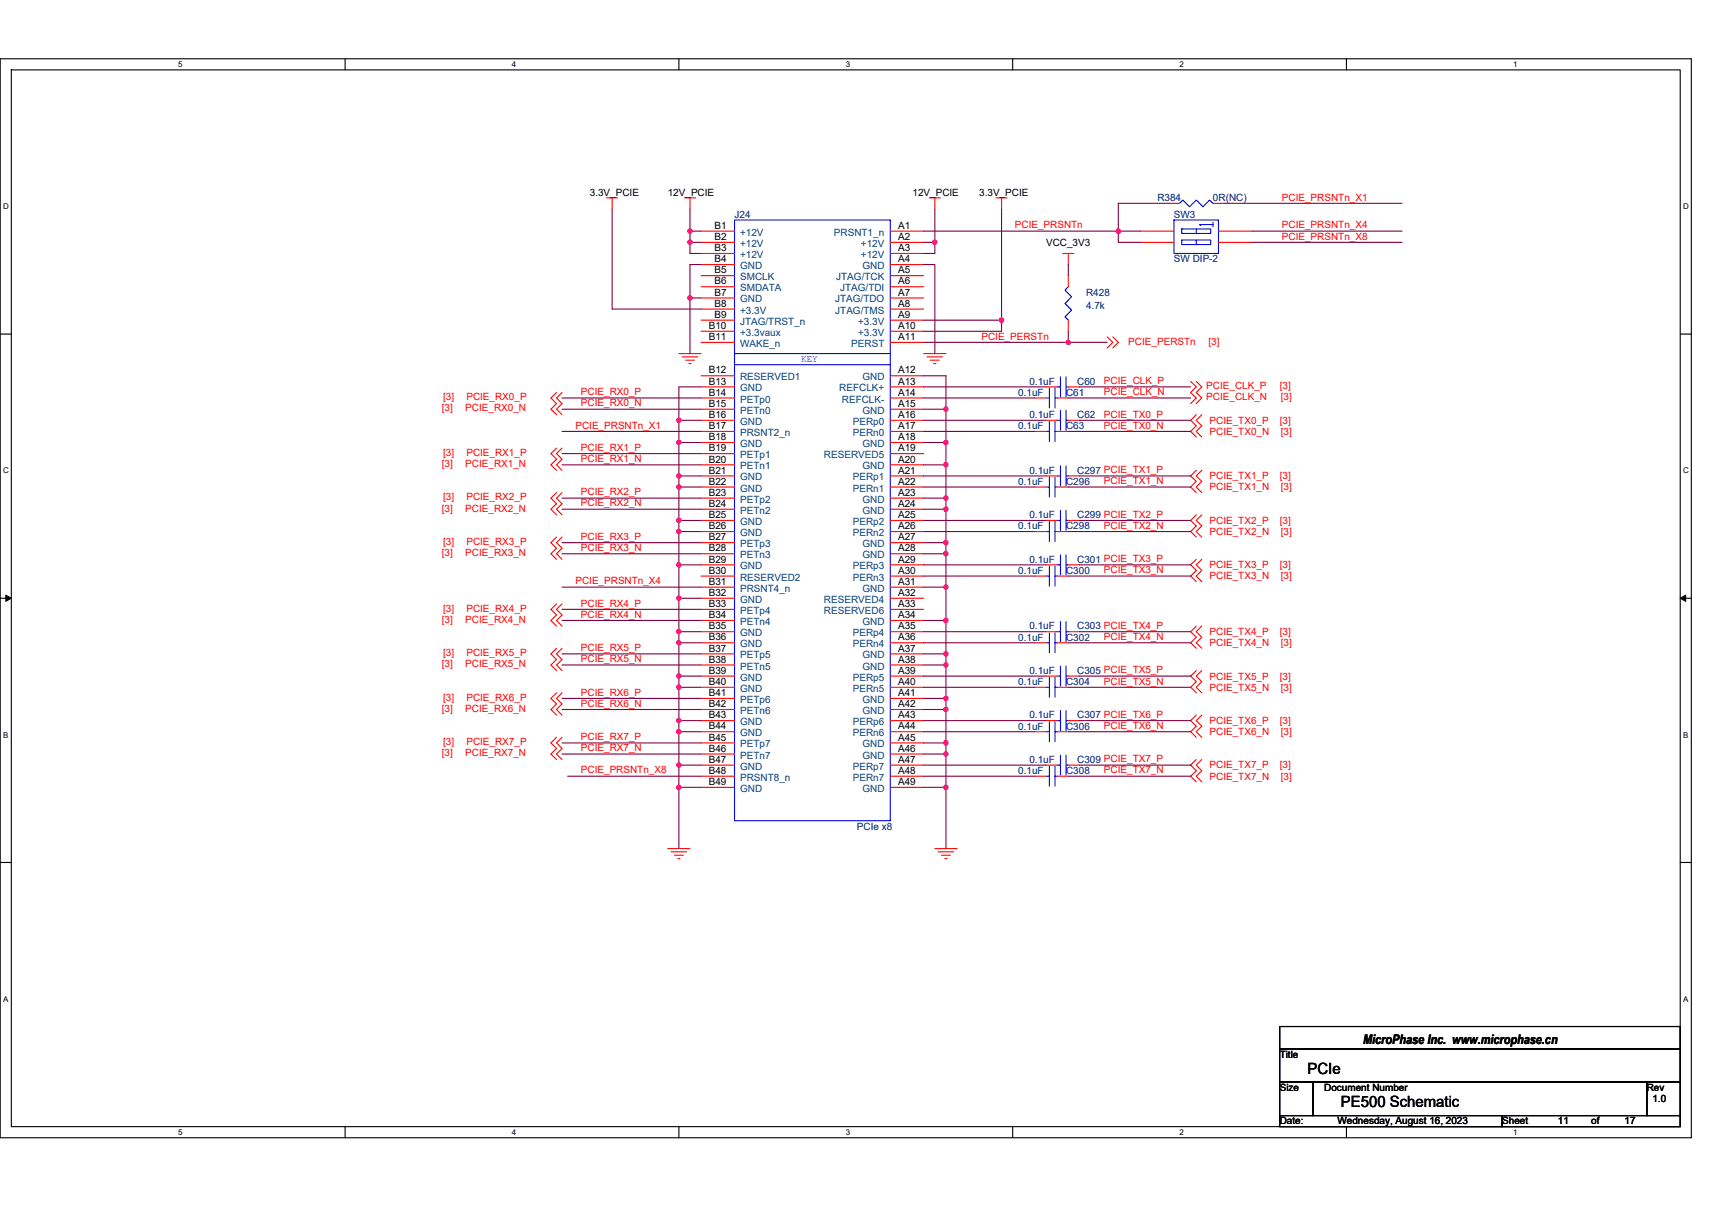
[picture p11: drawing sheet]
<svg xmlns="http://www.w3.org/2000/svg" width="297mm" height="210mm" viewBox="0 0 297 210" stroke-linecap="round" stroke-linejoin="round" font-family="sans-serif">
<path d="M0 10.2h293.5v187.2h-293.5zM2 12.1h289.5v183.4h-289.5z" fill="none" stroke="#000" stroke-width=".19"/>
<g fill="#fff">
<path d="M30.9 10.4h.8v1.6h-.8z"/>
<path d="M30.9 195.7h.8v1.6h-.8z"/>
</g>
<path d="M59.9 10.2v1.9M59.9 195.5v1.9" fill="none" stroke="#000" stroke-width=".19"/>
<g fill="#fff">
<path d="M88.8 10.4h.8v1.6h-.8z"/>
<path d="M88.8 195.7h.8v1.6h-.8z"/>
</g>
<path d="M117.8 10.2v1.9M117.8 195.5v1.9" fill="none" stroke="#000" stroke-width=".19"/>
<g fill="#fff">
<path d="M146.7 10.4h.8v1.6h-.8z"/>
<path d="M146.7 195.7h.8v1.6h-.8z"/>
</g>
<path d="M175.7 10.2v1.9M175.7 195.5v1.9" fill="none" stroke="#000" stroke-width=".19"/>
<g fill="#fff">
<path d="M204.7 10.4h.7v1.6h-.7z"/>
<path d="M204.7 195.7h.7v1.6h-.7z"/>
</g>
<path d="M233.6 10.2v1.9M233.6 195.5v1.9" fill="none" stroke="#000" stroke-width=".19"/>
<g fill="#fff">
<path d="M262.6 10.4h.7v1.6h-.7z"/>
<path d="M262.6 195.7h.7v1.6h-.7z"/>
<path d="M.5 35.1h1v1.5h-1z"/>
<path d="M292 35.1h1v1.5h-1z"/>
<path d="M.5 80.9h1v1.5h-1z"/>
<path d="M292 80.9h1v1.5h-1z"/>
</g>
<path d="M0 58h2M291.5 58h2" fill="none" stroke="#000" stroke-width=".19"/>
<g fill="#fff">
<path d="M.5 126.7h.9v1.6h-.9z"/>
<path d="M292 126.7h.9v1.6h-.9z"/>
</g>
<path d="M0 103.8h2M291.5 103.8h2" fill="none" stroke="#000" stroke-width=".19"/>
<path d="M1 103.3l1 .5-1 .6zM291.5 103.8l1-.5v1.1z" fill="#000" stroke="#000" stroke-width=".17"/>
<g fill="#fff">
<path d="M.5 172.6h.9v1.5h-.9z"/>
<path d="M292 172.6h.9v1.5h-.9z"/>
</g>
<path d="M0 149.7h2M291.5 149.7h2M222 178.1h69.5v3.9h-69.5zM222 182h69.5v5.8h-69.5zM222 187.8h5.8v5.8h-5.8zM222 193.6h38.6v1.9h-38.6zM227.8 187.8h57.9v5.8h-57.9zM260.6 193.6h30.9v1.9h-30.9zM285.7 187.8h5.8v5.8h-5.8z" fill="none" stroke="#000" stroke-width=".19"/>
<g fill="none" stroke="#f00" stroke-width=".19">
<path d="M105.2 34.3h2M106.2 34.3v2M118.8 34.3h1.9M119.7 34.3v2M161.2 34.3h1.9M162.2 34.3v2M172.8 34.3h1.9M173.8 34.3v2M202.7 35.3h2M210.5 35.3h1.9M121.6 40.1h5.8M121.6 42.1h5.8"/>
<path d="M121.6 44h5.8M121.6 45.9h5.8M121.6 47.8h5.8M121.6 49.8h5.8M121.6 51.7h5.8M121.6 53.6h5.8M121.6 55.6h5.8M121.6 57.5h5.8M121.6 59.4h5.8M154.5 40.1h5.7M154.5 42.1h5.7M154.5 44h5.7"/>
<path d="M154.5 45.9h5.7M154.5 47.8h5.7M154.5 49.8h5.7M154.5 51.7h5.7M154.5 53.6h5.7M154.5 55.6h5.7M154.5 57.5h5.7M154.5 59.4h5.7M184.4 44h1.9M185.4 44v1.9M185.4 55.6v1.9M185.4 47.8v2"/>
<path d="M192.1 58.5l1 .9-1 1M193.1 58.5l.9 .9-.9 1M197.9 40.1h5.8M197.9 42.1h5.8M211.4 40.1h5.8M211.4 42.1h5.8M96.6 68.1l-1 1 1 .9-1 1 1 1M96.6 77.8l-1 .9 1 1-1 1 1 .9M97.5 68.1l-.9 1 .9 .9-.9 1 .9 1M97.5 77.8l-.9 .9 .9 1-.9 1 .9 .9M117.8 61.4h3.8M118.4 61.9h2.7"/>
<path d="M119 62.5h1.5M119.5 63.1h.4M121.6 65.2h5.8M121.6 67.1h5.8M121.6 69.1h5.8M121.6 71h5.8M121.6 72.9h5.8M121.6 74.9h5.8M121.6 76.8h5.8M121.6 78.7h5.8M154.5 65.2h5.7M154.5 67.1h5.7"/>
<path d="M154.5 69.1h5.7M154.5 71h5.7M154.5 72.9h5.7M154.5 74.9h5.7M154.5 76.8h5.7M154.5 78.7h5.7M160.2 61.4h3.9M160.8 61.9h2.7M161.4 62.5h1.6M162 63.1h.4M179.6 69.1h1.9M179.6 74.9h1.9"/>
<path d="M181.5 67.1h1.9M181.5 72.9h1.9M183.4 69.1h2M183.4 74.9h2M185.4 67.1h1.9M185.4 72.9h1.9M206.6 66.2l1 .9-1 1 1 1-1 .9M207.6 72l-1 .9 1 1-1 1 1 .9M207.6 66.2l.9 .9-.9 1 .9 1-.9 .9M208.5 72l-.9 .9 .9 1-.9 1 .9 .9M96.6 85.5l-1 .9 1 1-1 1 1 .9M96.6 93.2l-1 1 1 .9-1 1 1 1"/>
<path d="M97.5 85.5l-.9 .9 .9 1-.9 1 .9 .9M97.5 93.2l-.9 1 .9 .9-.9 1 .9 1M121.6 80.7h5.8M121.6 82.6h5.8M121.6 84.5h5.8M121.6 86.4h5.8M121.6 88.4h5.8M121.6 90.3h5.8M121.6 92.2h5.8M121.6 94.2h5.8M121.6 96.1h5.8M121.6 98h5.8"/>
<path d="M121.6 100h5.8M154.5 80.7h5.7M154.5 82.6h5.7M154.5 84.5h5.7M154.5 86.4h5.7M154.5 88.4h5.7M154.5 90.3h5.7M154.5 92.2h5.7M154.5 94.2h5.7M154.5 96.1h5.7M154.5 98h5.7M154.5 100h5.7"/>
<path d="M179.6 84.5h1.9M179.6 100h1.9M179.6 92.2h1.9M181.5 90.3h1.9M181.5 82.6h1.9M181.5 98h1.9M183.4 84.5h2M183.4 100h2M183.4 92.2h2M185.4 90.3h1.9M185.4 82.6h1.9M185.4 98h1.9"/>
<path d="M207.6 81.6l-1 1 1 .9-1 1 1 1M207.6 89.3l-1 1 1 1-1 .9 1 1M207.6 97.1l-1 .9 1 1-1 1 1 .9M208.5 81.6l-.9 1 .9 .9-.9 1 .9 1M208.5 89.3l-.9 1 .9 1-.9 .9 .9 1M208.5 97.1l-.9 .9 .9 1-.9 1 .9 .9M96.6 112.5l-1 1 1 .9-1 1 1 1M96.6 104.8l-1 .9 1 1-1 1 1 .9M97.5 112.5l-.9 1 .9 .9-.9 1 .9 1M97.5 104.8l-.9 .9 .9 1-.9 1 .9 .9M121.6 101.9h5.8M121.6 103.8h5.8"/>
<path d="M121.6 105.7h5.8M121.6 107.7h5.8M121.6 109.6h5.8M121.6 111.5h5.8M121.6 113.5h5.8M121.6 115.4h5.8M121.6 117.3h5.8M121.6 119.3h5.8M154.5 101.9h5.7M154.5 103.8h5.7M154.5 105.7h5.7M154.5 107.7h5.7"/>
<path d="M154.5 109.6h5.7M154.5 111.5h5.7M154.5 113.5h5.7M154.5 115.4h5.7M154.5 117.3h5.7M154.5 119.3h5.7M179.6 119.3h1.9M179.6 111.5h1.9M181.5 117.3h1.9M181.5 109.6h1.9M183.4 119.3h2M183.4 111.5h2"/>
<path d="M185.4 117.3h1.9M185.4 109.6h1.9M207.6 108.6l-1 1 1 1-1 .9 1 1M207.6 116.4l-1 .9 1 1-1 1 1 .9M208.5 108.6l-.9 1 .9 1-.9 .9 .9 1M208.5 116.4l-.9 .9 .9 1-.9 1 .9 .9M96.6 120.2l-1 1 1 1-1 .9 1 1M96.6 128l-1 .9 1 1-1 1 1 .9M97.5 120.2l-.9 1 .9 1-.9 .9 .9 1M97.5 128l-.9 .9 .9 1-.9 1 .9 .9M121.6 121.2h5.8M121.6 123.1h5.8"/>
<path d="M121.6 125.1h5.8M121.6 127h5.8M121.6 128.9h5.8M121.6 130.9h5.8M121.6 132.8h5.8M121.6 134.7h5.8M121.6 136.6h5.8M154.5 121.2h5.7M154.5 123.1h5.7M154.5 125.1h5.7M154.5 127h5.7M154.5 128.9h5.7"/>
<path d="M154.5 130.9h5.7M154.5 132.8h5.7M154.5 134.7h5.7M154.5 136.6h5.7M179.6 127h1.9M179.6 134.7h1.9M181.5 125.1h1.9M181.5 132.8h1.9M183.4 127h2M183.4 134.7h2M185.4 125.1h1.9M185.4 132.8h1.9"/>
<path d="M207.6 124.1l-1 1 1 .9-1 1 1 1M207.6 131.8l-1 1 1 1-1 .9 1 1M208.5 124.1l-.9 1 .9 .9-.9 1 .9 1M208.5 131.8l-.9 1 .9 1-.9 .9 .9 1M115.9 147.3h3.8M116.4 147.8h2.7M117 148.4h1.6M117.6 149h.4M162.2 147.3h3.8M162.8 147.8h2.7M163.3 148.4h1.6M163.9 149h.4"/>
</g>
<g fill="none" stroke="#00f" stroke-width=".19">
<path d="M127.4 38.2h27.1v104.2h-27.1zM203.7 38.2h7.7v5.8h-7.7zM204.7 35.3l.5-.6 1.2 1.2 1.2-1.2 1.1 1.2 1.2-1.2 .6 .6M205 39.7h5.1v.8h-5.1zM207.6 39.7v.8M210.5 38.6v.7M210.5 39h-2.4l.2 .2M185.4 49.8l-.6 .6 1.1 1.1-1.1 1.2 1.1 1.1-1.1 1.2 .6 .6M205 41.7h5.1v.7h-5.1zM207.6 41.7v.7M127.4 61.4h27.1M127.4 63.3h27.1"/>
<path d="M181.5 69.1h.6M181.5 74.9h.6M182.1 67.3v3.5M182.1 73.1v3.5M183 67.3v3.5M183 73.1v3.5M183 69.1h.4M183 74.9h.4M183.4 67.1h.6M183.4 72.9h.6M184 65.4v3.5M184 71.2v3.5"/>
<path d="M185 65.4v3.5M185 71.2v3.5M185 67.1h.4M185 72.9h.4M181.5 84.5h.6M181.5 100h.6M181.5 92.2h.6M182.1 82.8v3.5M182.1 98.2v3.5M182.1 90.5v3.5M183 82.8v3.5M183 98.2v3.5"/>
<path d="M183 90.5v3.5M183 84.5h.4M183 100h.4M183 92.2h.4M183.4 90.3h.6M183.4 82.6h.6M183.4 98h.6M184 88.6v3.5M184 80.9v3.4M184 96.3v3.5M185 88.6v3.5M185 80.9v3.4"/>
<path d="M185 96.3v3.5M185 90.3h.4M185 82.6h.4M185 98h.4M181.5 119.3h.6M181.5 111.5h.6M182.1 117.5v3.5M182.1 109.8v3.5M183 117.5v3.5M183 109.8v3.5M183 119.3h.4M183 111.5h.4"/>
<path d="M183.4 117.3h.6M183.4 109.6h.6M184 115.6v3.5M184 107.9v3.5M185 115.6v3.5M185 107.9v3.5M185 117.3h.4M185 109.6h.4M181.5 127h.6M181.5 134.7h.6M182.1 125.2v3.5M182.1 133v3.4"/>
<path d="M183 125.2v3.5M183 133v3.4M183 127h.4M183 134.7h.4M183.4 125.1h.6M183.4 132.8h.6M184 123.3v3.5M184 131v3.5M185 123.3v3.5M185 131v3.5M185 125.1h.4M185 132.8h.4"/>
</g>
<g fill="none" stroke="#800040" stroke-width=".19">
<path d="M106.2 36.3v17.3h15.4M119.7 36.3v3.8M162.2 36.3v5.8M173.8 36.3v19.3M202.7 35.3h-8.7v4.8M212.4 35.3h30.9M119.7 42.1h1.9M119.7 40.1v2M119.7 40.1h1.9M119.7 42.1v1.9h1.9M119.7 51.7v9.7M119.7 51.7h1.9"/>
<path d="M121.6 45.9h-1.9v5.8M160.2 55.6h13.6M160.2 45.9h2v15.5M160.2 42.1h2M160.2 59.4h25.2M160.2 40.1h33.8M162.2 42.1v1.9h-2M173.8 55.6v1.9h-13.6M185.4 59.4h6.7M185.4 57.5v1.9M185.4 45.9v1.9M194 40.1v2h3.9"/>
<path d="M194 40.1h3.9M217.2 40.1h26.1M217.2 42.1h26.1M97.5 74.9h24.1M97.5 69.1h24.1M97.5 78.7h24.1M97.5 71h24.1M117.8 76.8v5.8M117.8 72.9v3.9M117.8 76.8h3.8M117.8 72.9h3.8M121.6 67.1h-3.8v5.8"/>
<path d="M160.2 71h3.9v5.8M160.2 74.9h19.4M160.2 69.1h19.4M160.2 65.2h3.9v5.8M160.2 76.8h3.9M160.2 72.9h21.3M160.2 67.1h21.3M164.1 76.8v3.9M185.4 74.9h21.2M185.4 69.1h21.2M187.3 72.9h19.3M187.3 67.1h19.3"/>
<path d="M97.5 80.7h24.1M97.5 88.4h24.1M97.5 86.4h24.1M97.5 96.1h24.1M97.5 94.2h24.1M117.8 90.3v1.9M117.8 92.2v5.8M117.8 98v5.8M117.8 90.3h3.8M117.8 92.2h3.8M117.8 98h3.8M121.6 82.6h-3.8v1.9"/>
<path d="M121.6 84.5h-3.8v5.8M160.2 80.7h3.9v5.7M160.2 94.2h3.9M160.2 96.1h3.9M160.2 86.4h3.9M160.2 88.4h3.9M160.2 84.5h19.4M160.2 92.2h19.4M160.2 100h19.4M160.2 82.6h21.3M160.2 90.3h21.3M160.2 98h21.3"/>
<path d="M164.1 94.2v1.9M164.1 96.1v5.8M164.1 86.4v2M164.1 88.4v5.8M185.4 84.5h21.2M185.4 92.2h21.2M185.4 100h21.2M187.3 82.6h19.3M187.3 90.3h19.3M187.3 98h19.3M97.5 115.4h24.1M97.5 113.5h24.1"/>
<path d="M97.5 105.7h24.1M97.5 107.7h24.1M97.5 101.9h24.1M117.8 109.6v7.7M117.8 117.3v2M117.8 119.3v5.8M117.8 109.6h3.8M117.8 111.5h3.8M117.8 117.3h3.8M117.8 119.3h3.8M121.6 103.8h-3.8v5.8M160.2 113.5h3.9"/>
<path d="M160.2 115.4h3.9M160.2 111.5h19.4M160.2 119.3h19.4M160.2 101.9h3.9v5.8M160.2 107.7h3.9v5.8M160.2 109.6h21.3M160.2 117.3h21.3M164.1 113.5v1.9M164.1 115.4v5.8M185.4 111.5h21.2M185.4 119.3h21.2M187.3 109.6h19.3"/>
<path d="M187.3 117.3h19.3M97.5 123.1h24.1M97.5 121.2h24.1M97.5 130.9h24.1M97.5 128.9h24.1M98.5 134.7h23.1M117.8 125.1v7.7M117.8 136.6v10.7M117.8 125.1h3.8M117.8 127h3.8M117.8 136.6h3.8M121.6 132.8h-3.8v3.8"/>
<path d="M160.2 128.9h3.9M160.2 130.9h3.9M160.2 121.2h3.9M160.2 123.1h3.9M160.2 127h19.4M160.2 134.7h19.4M160.2 136.6h3.9v10.7M160.2 125.1h21.3M160.2 132.8h21.3M164.1 128.9v2M164.1 130.9v5.7M164.1 121.2v7.7"/>
<path d="M185.4 127h21.2M185.4 134.7h21.2M187.3 125.1h19.3M187.3 132.8h19.3"/>
</g>
<g fill="#f0f" stroke="#f0f" stroke-width=".19">
<circle cx="119.7" cy="40.1" r=".38"/>
<circle cx="164.1" cy="71" r=".38"/>
<circle cx="117.8" cy="76.8" r=".38"/>
<circle cx="117.8" cy="82.6" r=".38"/>
<circle cx="119.7" cy="42" r=".38"/>
<circle cx="119.7" cy="51.7" r=".38"/>
<circle cx="164.1" cy="76.8" r=".38"/>
<circle cx="173.8" cy="55.5" r=".38"/>
<circle cx="162.2" cy="42" r=".38"/>
<circle cx="117.8" cy="72.9" r=".38"/>
<circle cx="117.8" cy="84.5" r=".38"/>
<circle cx="117.8" cy="90.3" r=".38"/>
<circle cx="117.8" cy="92.2" r=".38"/>
<circle cx="117.8" cy="111.5" r=".38"/>
<circle cx="117.8" cy="117.3" r=".38"/>
<circle cx="117.8" cy="119.3" r=".38"/>
<circle cx="117.8" cy="125" r=".38"/>
<circle cx="117.8" cy="127" r=".38"/>
<circle cx="117.8" cy="132.8" r=".38"/>
<circle cx="164.1" cy="128.9" r=".38"/>
<circle cx="164.1" cy="130.8" r=".38"/>
<circle cx="164.1" cy="136.6" r=".38"/>
<circle cx="164.1" cy="121.2" r=".38"/>
<circle cx="164.1" cy="123.1" r=".38"/>
<circle cx="164.1" cy="115.4" r=".38"/>
<circle cx="164.1" cy="113.5" r=".38"/>
<circle cx="164.1" cy="94.2" r=".38"/>
<circle cx="164.1" cy="96.1" r=".38"/>
<circle cx="164.1" cy="88.4" r=".38"/>
<circle cx="164.1" cy="80.6" r=".38"/>
<circle cx="164.1" cy="86.4" r=".38"/>
<circle cx="164.1" cy="101.9" r=".38"/>
<circle cx="164.1" cy="107.7" r=".38"/>
<circle cx="117.8" cy="136.6" r=".38"/>
<circle cx="117.8" cy="103.8" r=".38"/>
<circle cx="117.8" cy="109.6" r=".38"/>
<circle cx="117.8" cy="98" r=".38"/>
<circle cx="194" cy="40.1" r=".38"/>
<circle cx="185.3" cy="59.4" r=".38"/>
</g>
<g font-size="2.7">
<text x="226.9" y="186.3">PCIe</text>
<text x="232.6" y="192.1">PE500 Schematic</text>
</g>
<text font-size="2.3" x="236.5" y="181.1">MicroPhase Inc. www.microphase.cn</text>
<g font-size="1.7">
<text x="102.3" y="34">3.3V_PCIE</text>
<text x="115.9" y="34">12V_PCIE</text>
<text x="158.3" y="34">12V_PCIE</text>
<text x="169.9" y="34">3.3V_PCIE</text>
<text x="123.9" y="39.7">B1</text>
<text x="123.9" y="41.7">B2</text>
<text x="155.8" y="39.7">A1</text>
<text x="155.8" y="41.7">A2</text>
<text x="123.9" y="43.6">B3</text>
<text x="123.9" y="45.5">B4</text>
<text x="123.9" y="47.4">B5</text>
<text x="155.8" y="43.6">A3</text>
<text x="155.8" y="45.5">A4</text>
<text x="155.8" y="47.4">A5</text>
<text x="181.5" y="42.6">VCC_3V3</text>
<text x="123.9" y="49.4">B6</text>
<text x="123.9" y="51.3">B7</text>
<text x="123.9" y="53.2">B8</text>
<text x="155.8" y="51.3">A7</text>
<text x="155.8" y="49.4">A6</text>
<text x="155.8" y="53.2">A8</text>
<text x="123" y="57.1">B10</text>
<text x="123" y="59">B11</text>
<text x="123.9" y="55.2">B9</text>
<text x="155.8" y="55.2">A9</text>
<text x="155.8" y="57.1">A10</text>
<text x="155.8" y="59">A11</text>
<text x="123" y="64.8">B12</text>
<text x="155.8" y="64.8">A12</text>
<text x="123" y="66.7">B13</text>
<text x="123" y="68.7">B14</text>
<text x="123" y="70.6">B15</text>
<text x="155.8" y="66.7">A13</text>
<text x="155.8" y="68.7">A14</text>
<text x="155.8" y="70.6">A15</text>
<text x="123" y="72.5">B16</text>
<text x="123" y="74.5">B17</text>
<text x="123" y="76.4">B18</text>
<text x="155.8" y="76.4">A18</text>
<text x="155.8" y="72.5">A16</text>
<text x="155.8" y="74.5">A17</text>
<text x="123" y="78.3">B19</text>
<text x="123" y="80.3">B20</text>
<text x="123" y="82.2">B21</text>
<text x="155.8" y="80.3">A20</text>
<text x="155.8" y="78.3">A19</text>
<text x="155.8" y="82.2">A21</text>
<text x="123" y="84.1">B22</text>
<text x="123" y="86">B23</text>
<text x="123" y="88">B24</text>
<text x="123" y="89.9">B25</text>
<text x="155.8" y="86">A23</text>
<text x="155.8" y="88">A24</text>
<text x="155.8" y="84.1">A22</text>
<text x="155.8" y="89.9">A25</text>
<text x="123" y="91.8">B26</text>
<text x="123" y="93.8">B27</text>
<text x="123" y="95.7">B28</text>
<text x="155.8" y="93.8">A27</text>
<text x="155.8" y="95.7">A28</text>
<text x="155.8" y="91.8">A26</text>
<text x="123" y="97.6">B29</text>
<text x="123" y="99.6">B30</text>
<text x="123" y="101.5">B31</text>
<text x="155.8" y="101.5">A31</text>
<text x="155.8" y="97.6">A29</text>
<text x="155.8" y="99.6">A30</text>
<text x="123" y="103.4">B32</text>
<text x="123" y="105.3">B33</text>
<text x="123" y="107.3">B34</text>
<text x="155.8" y="107.3">A34</text>
<text x="155.8" y="103.4">A32</text>
<text x="155.8" y="105.3">A33</text>
<text x="123" y="109.2">B35</text>
<text x="123" y="111.1">B36</text>
<text x="123" y="113.1">B37</text>
<text x="155.8" y="113.1">A37</text>
<text x="155.8" y="109.2">A35</text>
<text x="155.8" y="111.1">A36</text>
<text x="123" y="115">B38</text>
<text x="123" y="116.9">B39</text>
<text x="123" y="118.9">B40</text>
<text x="155.8" y="115">A38</text>
<text x="155.8" y="116.9">A39</text>
<text x="155.8" y="118.9">A40</text>
<text x="123" y="120.8">B41</text>
<text x="123" y="122.7">B42</text>
<text x="123" y="124.7">B43</text>
<text x="155.8" y="120.8">A41</text>
<text x="155.8" y="122.7">A42</text>
<text x="155.8" y="124.7">A43</text>
<text x="123" y="126.6">B44</text>
<text x="123" y="128.5">B45</text>
<text x="123" y="130.5">B46</text>
<text x="155.8" y="128.5">A45</text>
<text x="155.8" y="130.5">A46</text>
<text x="155.8" y="126.6">A44</text>
<text x="123" y="132.4">B47</text>
<text x="123" y="134.3">B48</text>
<text x="123" y="136.2">B49</text>
<text x="155.8" y="136.2">A49</text>
<text x="155.8" y="132.4">A47</text>
<text x="155.8" y="134.3">A48</text>
<text x="222" y="183.6">Title</text>
<text x="222" y="189.3">Size</text>
<text x="229.8" y="189.3">Document Number</text>
<text x="285.7" y="189.3">Rev</text>
<text x="286.7" y="191.3">1.0</text>
<text x="222" y="195.1">Date:</text>
<text x="232.1" y="195.1">Wednesday, August 16, 2023</text>
<text x="260.6" y="195.1">Sheet</text>
<text x="270.3" y="195.1">11</text>
<text x="276.1" y="195.1">of</text>
<text x="281.9" y="195.1">17</text>
</g>
<g font-size="1.7" fill="#000080">
<text x="200.8" y="34.9">R384</text>
<text x="210.5" y="34.9">0R(NC)</text>
<text x="127.4" y="37.8">J24</text>
<text x="203.7" y="37.8">SW3</text>
<text x="203.7" y="45.5">SW DIP-2</text>
<text x="188.4" y="51.3">R428</text>
<text x="188.4" y="53.6">4.7k</text>
<text x="176.7" y="68.7">0.1uF</text>
<text x="178.6" y="66.8">0.1uF</text>
<text x="185" y="68.7">C61</text>
<text x="186.9" y="66.8">C60</text>
<text x="176.7" y="74.5">0.1uF</text>
<text x="178.6" y="72.6">0.1uF</text>
<text x="185" y="74.5">C63</text>
<text x="186.9" y="72.6">C62</text>
<text x="178.6" y="82.2">0.1uF</text>
<text x="186.9" y="82.2">C297 PCIE_TX1_P</text>
<text x="176.7" y="84.1">0.1uF</text>
<text x="178.6" y="89.9">0.1uF</text>
<text x="185" y="84.1">C296</text>
<text x="186.9" y="89.9">C299 PCIE_TX2_P</text>
<text x="176.7" y="91.9">0.1uF</text>
<text x="185" y="91.9">C298</text>
<text x="176.7" y="99.6">0.1uF</text>
<text x="178.6" y="97.6">0.1uF</text>
<text x="185" y="99.6">C300</text>
<text x="186.9" y="97.6">C301 PCIE_TX3_P</text>
<text x="176.7" y="111.2">0.1uF</text>
<text x="178.6" y="109.2">0.1uF</text>
<text x="185" y="111.2">C302</text>
<text x="186.9" y="109.2">C303 PCIE_TX4_P</text>
<text x="176.7" y="118.9">0.1uF</text>
<text x="178.6" y="116.9">0.1uF</text>
<text x="185" y="118.9">C304</text>
<text x="186.9" y="116.9">C305 PCIE_TX5_P</text>
<text x="178.6" y="124.7">0.1uF</text>
<text x="186.9" y="124.7">C307 PCIE_TX6_P</text>
<text x="176.7" y="126.6">0.1uF</text>
<text x="185" y="126.6">C306</text>
<text x="176.7" y="134.3">0.1uF</text>
<text x="178.6" y="132.4">0.1uF</text>
<text x="185" y="134.3">C308</text>
<text x="186.9" y="132.4">C309 PCIE_TX7_P</text>
<text x="148.7" y="144">PCIe x8</text>
</g>
<g font-size="1.7" fill="#f00">
<text x="222.4" y="34.8">PCIE_PRSNTn_X1</text>
<text x="176.1" y="39.6">PCIE_PRSNTn</text>
<text x="222.4" y="39.6">PCIE_PRSNTn_X4</text>
<text x="222.4" y="41.6">PCIE_PRSNTn_X8</text>
<text x="170.3" y="58.9">PCIE_PERSTn</text>
<text x="195.8" y="59.8">PCIE_PERSTn</text>
<text x="209.7" y="59.8">[3]</text>
<text x="76.7" y="71.4">[3]</text>
<text x="76.9" y="69.5">[3]</text>
<text x="80.7" y="71.4">PCIE_RX0_N</text>
<text x="80.9" y="69.5">PCIE_RX0_P</text>
<text x="100.8" y="70.5">PCIE_RX0_N</text>
<text x="100.8" y="68.6">PCIE_RX0_P</text>
<text x="191.5" y="68.6">PCIE_CLK_N</text>
<text x="191.5" y="66.7">PCIE_CLK_P</text>
<text x="209.3" y="67.5">PCIE_CLK_P</text>
<text x="209.3" y="69.5">PCIE_CLK_N</text>
<text x="222" y="67.5">[3]</text>
<text x="222.2" y="69.5">[3]</text>
<text x="99.8" y="74.4">PCIE_PRSNTn_X1</text>
<text x="191.5" y="74.4">PCIE_TX0_N</text>
<text x="191.5" y="72.5">PCIE_TX0_P</text>
<text x="209.9" y="73.5">PCIE_TX0_P</text>
<text x="209.9" y="75.4">PCIE_TX0_N</text>
<text x="222" y="73.5">[3]</text>
<text x="222.2" y="75.4">[3]</text>
<text x="76.7" y="81">[3]</text>
<text x="76.9" y="79.1">[3]</text>
<text x="80.7" y="81">PCIE_RX1_N</text>
<text x="80.9" y="79.1">PCIE_RX1_P</text>
<text x="100.8" y="80.2">PCIE_RX1_N</text>
<text x="100.8" y="78.2">PCIE_RX1_P</text>
<text x="209.9" y="83.2">PCIE_TX1_P</text>
<text x="222" y="83.2">[3]</text>
<text x="76.7" y="88.8">[3]</text>
<text x="76.9" y="86.8">[3]</text>
<text x="80.7" y="88.8">PCIE_RX2_N</text>
<text x="80.9" y="86.8">PCIE_RX2_P</text>
<text x="100.8" y="87.9">PCIE_RX2_N</text>
<text x="100.8" y="86">PCIE_RX2_P</text>
<text x="191.5" y="84">PCIE_TX1_N</text>
<text x="209.9" y="85.1">PCIE_TX1_N</text>
<text x="222.2" y="85.1">[3]</text>
<text x="76.9" y="94.6">[3]</text>
<text x="80.9" y="94.6">PCIE_RX3_P</text>
<text x="100.8" y="95.6">PCIE_RX3_N</text>
<text x="100.8" y="93.7">PCIE_RX3_P</text>
<text x="191.5" y="91.8">PCIE_TX2_N</text>
<text x="209.9" y="90.9">PCIE_TX2_P</text>
<text x="209.9" y="92.8">PCIE_TX2_N</text>
<text x="222" y="90.9">[3]</text>
<text x="222.2" y="92.8">[3]</text>
<text x="76.7" y="96.5">[3]</text>
<text x="80.7" y="96.5">PCIE_RX3_N</text>
<text x="99.8" y="101.4">PCIE_PRSNTn_X4</text>
<text x="191.5" y="99.5">PCIE_TX3_N</text>
<text x="209.9" y="98.6">PCIE_TX3_P</text>
<text x="209.9" y="100.5">PCIE_TX3_N</text>
<text x="222" y="98.6">[3]</text>
<text x="222.2" y="100.5">[3]</text>
<text x="76.9" y="106.1">[3]</text>
<text x="80.9" y="106.1">PCIE_RX4_P</text>
<text x="100.8" y="105.3">PCIE_RX4_P</text>
<text x="100.8" y="107.2">PCIE_RX4_N</text>
<text x="76.7" y="108.1">[3]</text>
<text x="76.9" y="113.9">[3]</text>
<text x="80.7" y="108.1">PCIE_RX4_N</text>
<text x="80.9" y="113.9">PCIE_RX5_P</text>
<text x="100.8" y="113">PCIE_RX5_P</text>
<text x="191.5" y="111.1">PCIE_TX4_N</text>
<text x="209.9" y="110.2">PCIE_TX4_P</text>
<text x="209.9" y="112.1">PCIE_TX4_N</text>
<text x="222" y="110.2">[3]</text>
<text x="222.2" y="112.1">[3]</text>
<text x="76.7" y="115.8">[3]</text>
<text x="80.7" y="115.8">PCIE_RX5_N</text>
<text x="100.8" y="114.9">PCIE_RX5_N</text>
<text x="191.5" y="118.8">PCIE_TX5_N</text>
<text x="209.9" y="117.9">PCIE_TX5_P</text>
<text x="209.9" y="119.8">PCIE_TX5_N</text>
<text x="222" y="117.9">[3]</text>
<text x="222.2" y="119.8">[3]</text>
<text x="76.7" y="123.5">[3]</text>
<text x="76.9" y="121.6">[3]</text>
<text x="80.7" y="123.5">PCIE_RX6_N</text>
<text x="80.9" y="121.6">PCIE_RX6_P</text>
<text x="100.8" y="122.6">PCIE_RX6_N</text>
<text x="100.8" y="120.7">PCIE_RX6_P</text>
<text x="209.9" y="125.6">PCIE_TX6_P</text>
<text x="222" y="125.6">[3]</text>
<text x="76.7" y="131.2">[3]</text>
<text x="76.9" y="129.3">[3]</text>
<text x="80.7" y="131.2">PCIE_RX7_N</text>
<text x="80.9" y="129.3">PCIE_RX7_P</text>
<text x="100.8" y="130.4">PCIE_RX7_N</text>
<text x="100.8" y="128.4">PCIE_RX7_P</text>
<text x="191.5" y="126.5">PCIE_TX6_N</text>
<text x="209.9" y="127.6">PCIE_TX6_N</text>
<text x="222.2" y="127.6">[3]</text>
<text x="100.8" y="134.2">PCIE_PRSNTn_X8</text>
<text x="191.5" y="134.2">PCIE_TX7_N</text>
<text x="209.9" y="133.3">PCIE_TX7_P</text>
<text x="209.9" y="135.3">PCIE_TX7_N</text>
<text x="222" y="133.3">[3]</text>
<text x="222.2" y="135.3">[3]</text>
</g>
<g font-size="1.7" fill="#004080">
<text x="128.4" y="40.9">+12V</text>
<text x="144.7" y="40.9">PRSNT1_n</text>
<text x="128.4" y="42.8">+12V</text>
<text x="128.4" y="44.8">+12V</text>
<text x="128.4" y="46.7">GND</text>
<text x="149.4" y="42.8">+12V</text>
<text x="149.4" y="44.8">+12V</text>
<text x="149.6" y="46.7">GND</text>
<text x="128.4" y="48.6">SMCLK</text>
<text x="128.4" y="50.5">SMDATA</text>
<text x="128.4" y="52.5">GND</text>
<text x="144.9" y="52.5">JTAG/TDO</text>
<text x="145.1" y="48.6">JTAG/TCK</text>
<text x="145.8" y="50.5">JTAG/TDI</text>
<text x="128.4" y="54.4">+3.3V</text>
<text x="128.4" y="56.3">JTAG/TRST_n</text>
<text x="128.4" y="58.3">+3.3vaux</text>
<text x="144.9" y="54.4">JTAG/TMS</text>
<text x="148.9" y="56.3">+3.3V</text>
<text x="148.9" y="58.3">+3.3V</text>
<text x="128.4" y="60.2">WAKE_n</text>
<text x="128.4" y="66">RESERVED1</text>
<text x="147.7" y="60.2">PERST</text>
<text x="149.6" y="66">GND</text>
<text x="128.4" y="67.9">GND</text>
<text x="128.4" y="69.8">PETp0</text>
<text x="128.4" y="71.8">PETn0</text>
<text x="145.6" y="67.9">REFCLK+</text>
<text x="146.1" y="69.8">REFCLK-</text>
<text x="149.6" y="71.8">GND</text>
<text x="128.4" y="73.7">GND</text>
<text x="128.4" y="75.6">PRSNT2_n</text>
<text x="128.4" y="77.6">GND</text>
<text x="148" y="73.7">PERp0</text>
<text x="148" y="75.6">PERn0</text>
<text x="149.6" y="77.6">GND</text>
<text x="128.4" y="79.5">PETp1</text>
<text x="128.4" y="81.4">PETn1</text>
<text x="128.4" y="83.4">GND</text>
<text x="143" y="79.5">RESERVED5</text>
<text x="148" y="83.4">PERp1</text>
<text x="149.6" y="81.4">GND</text>
<text x="128.4" y="85.3">GND</text>
<text x="128.4" y="87.2">PETp2</text>
<text x="128.4" y="89.2">PETn2</text>
<text x="148" y="85.3">PERn1</text>
<text x="149.6" y="87.2">GND</text>
<text x="149.6" y="89.2">GND</text>
<text x="128.4" y="91.1">GND</text>
<text x="128.4" y="93">GND</text>
<text x="128.4" y="95">PETp3</text>
<text x="148" y="91.1">PERp2</text>
<text x="148" y="93">PERn2</text>
<text x="149.6" y="95">GND</text>
<text x="128.4" y="96.9">PETn3</text>
<text x="128.4" y="98.8">GND</text>
<text x="128.4" y="100.8">RESERVED2</text>
<text x="148" y="98.8">PERp3</text>
<text x="148" y="100.8">PERn3</text>
<text x="149.6" y="96.9">GND</text>
<text x="128.4" y="102.7">PRSNT4_n</text>
<text x="128.4" y="104.6">GND</text>
<text x="128.4" y="106.5">PETp4</text>
<text x="143" y="104.6">RESERVED4</text>
<text x="143" y="106.5">RESERVED6</text>
<text x="149.6" y="102.7">GND</text>
<text x="128.4" y="108.5">PETn4</text>
<text x="128.4" y="110.4">GND</text>
<text x="128.4" y="112.3">GND</text>
<text x="148" y="110.4">PERp4</text>
<text x="148" y="112.3">PERn4</text>
<text x="149.6" y="108.5">GND</text>
<text x="128.4" y="114.3">PETp5</text>
<text x="128.4" y="116.2">PETn5</text>
<text x="128.4" y="118.1">GND</text>
<text x="148" y="118.1">PERp5</text>
<text x="149.6" y="114.3">GND</text>
<text x="149.6" y="116.2">GND</text>
<text x="128.4" y="120.1">GND</text>
<text x="128.4" y="122">PETp6</text>
<text x="128.4" y="123.9">PETn6</text>
<text x="128.4" y="125.8">GND</text>
<text x="148" y="120.1">PERn5</text>
<text x="148" y="125.8">PERp6</text>
<text x="149.6" y="122">GND</text>
<text x="149.6" y="123.9">GND</text>
<text x="128.4" y="127.8">GND</text>
<text x="128.4" y="129.7">PETp7</text>
<text x="128.4" y="131.6">PETn7</text>
<text x="148" y="127.8">PERn6</text>
<text x="149.6" y="129.7">GND</text>
<text x="149.6" y="131.6">GND</text>
<text x="128.4" y="133.6">GND</text>
<text x="128.4" y="135.5">PRSNT8_n</text>
<text x="128.4" y="137.4">GND</text>
<text x="148" y="133.6">PERp7</text>
<text x="148" y="135.5">PERn7</text>
<text x="149.6" y="137.4">GND</text>
</g>
<text font-size="1.7" fill="#00f" x="139" y="62.7">KEY</text>
<g font-size="1.4">
<text x="30.9" y="11.7">5</text>
<text x="88.8" y="11.7">4</text>
<text x="146.7" y="11.7">3</text>
<text x="204.7" y="11.7">2</text>
<text x="262.6" y="11.7">1</text>
<text x=".5" y="36.3">D</text>
<text x="292" y="36.3">D</text>
<text x=".5" y="82.1">C</text>
<text x="292" y="82.1">C</text>
<text x=".5" y="128">B</text>
<text x="292" y="128">B</text>
<text x=".5" y="173.8">A</text>
<text x="292" y="173.8">A</text>
<text x="30.9" y="197">5</text>
<text x="88.8" y="197">4</text>
<text x="146.7" y="197">3</text>
<text x="204.7" y="197">2</text>
<text x="262.6" y="197">1</text>
</g>
</svg>
